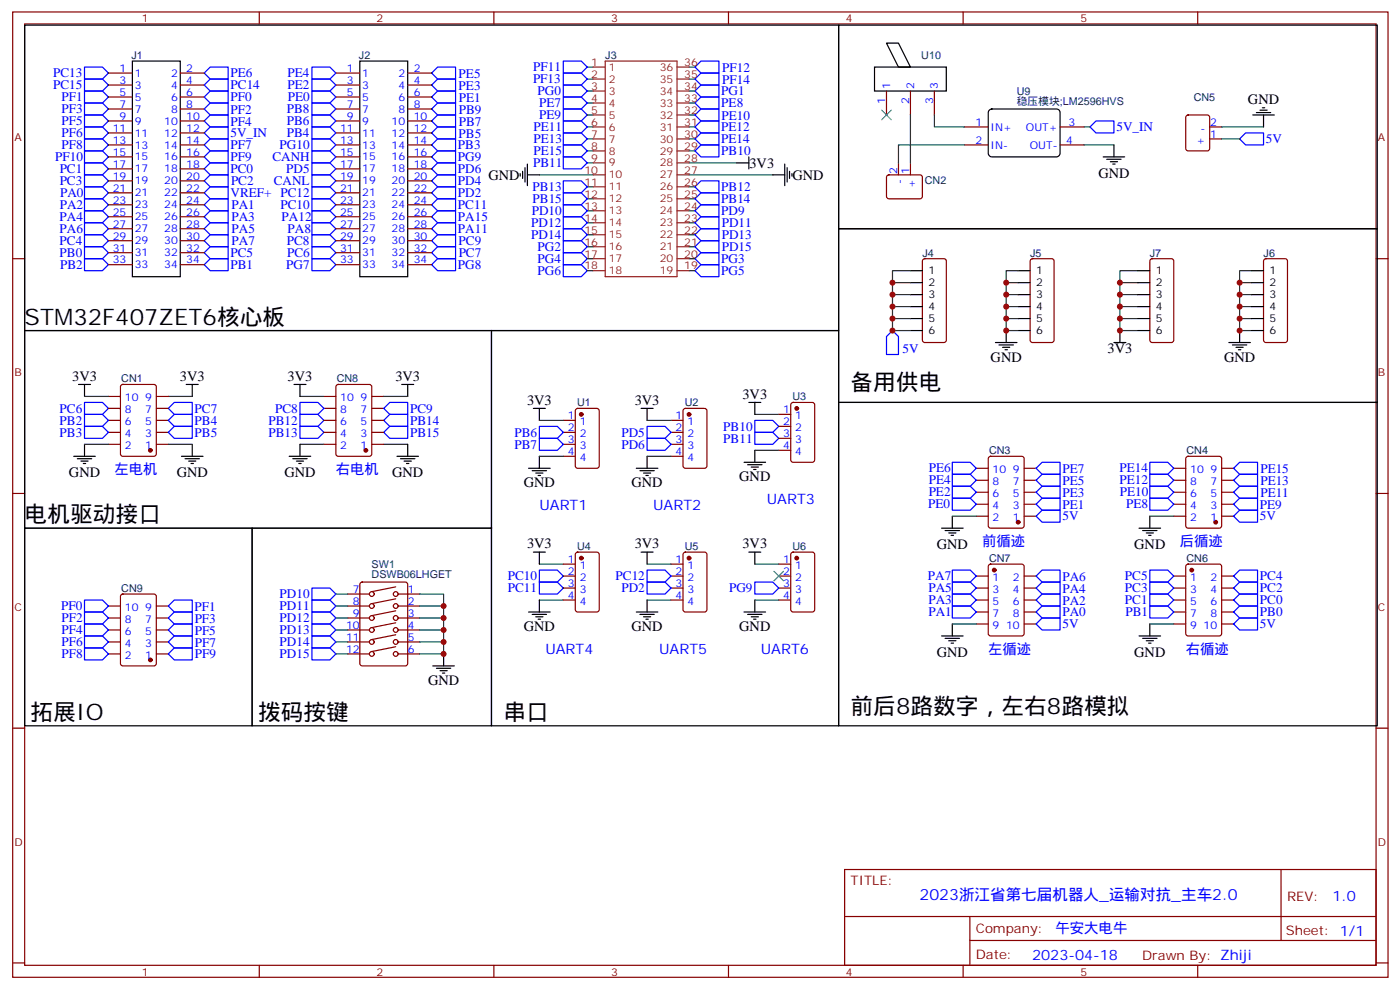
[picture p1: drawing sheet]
<svg xmlns="http://www.w3.org/2000/svg" width="413mm" height="292mm" viewBox="0 0 413 292" stroke-linecap="round" stroke-linejoin="round" font-family="sans-serif">
<g fill="none" stroke="#870000" stroke-width=".35">
<path d="M3.7 3.5h405.4v284.4h-405.4zM7.3 7.1h398.3v277.2h-398.3zM76.4 3.5v3.6M145.6 3.5v3.6M214.7 3.5v3.6M283.8 3.5v3.6M353 3.5v3.6M32 21.5h7M32 25h7M32 28.6h7M32 32.1h7M32 35.6h7"/>
<path d="M32 39.2h7M53.1 21.5h7.1M53.1 25h7.1M53.1 28.6h7.1M53.1 32.1h7.1M53.1 35.6h7.1M53.1 39.2h7.1M99 21.5h7M99 25h7M99 28.6h7M99 32.1h7M99 35.6h7"/>
<path d="M99 39.2h7M120.2 21.5h7M120.2 25h7M120.2 28.6h7M120.2 32.1h7M120.2 35.6h7M120.2 39.2h7M261.3 26.8v7.1M268.3 26.8v7.1M275.4 26.8v7.1M284.2 37.4h7.1M312.4 37.4h7.1"/>
<path d="M349.7 34.1l.5-.2h5.6l.7 .4v9.4l-.4 .7h-5.9l-.7-.4v-9.4zM356.5 37.4h3.5M32 42.7h7M32 46.2h7M32 49.7h7M32 53.3h7M32 56.8h7M53.1 42.7h7.1M53.1 46.2h7.1M53.1 49.7h7.1M53.1 53.3h7.1M53.1 56.8h7.1"/>
<path d="M99 42.7h7M99 46.2h7M99 49.7h7M99 53.3h7M99 56.8h7M120.2 42.7h7M120.2 46.2h7M120.2 49.7h7M120.2 53.3h7M120.2 56.8h7M261.5 51.7l.5-.2 9.4 .1 .5 .6-.1 5.9-.7 .5-9.4-.1-.4-.6v-5.7zM264.8 48v3.5"/>
<path d="M268.3 48v3.5M284.2 42.7h7.1M312.4 42.7h7.1M356.5 40.9h3.5M3.7 76.2h3.6M32 60.3h7M32 63.9h7M32 67.4h7M32 70.9h7M32 74.4h7M32 78h7M53.1 60.3h7.1"/>
<path d="M53.1 63.9h7.1M53.1 67.4h7.1M53.1 70.9h7.1M53.1 74.4h7.1M53.1 78h7.1M99 60.3h7M99 63.9h7M99 67.4h7M99 70.9h7M99 74.4h7M99 78h7M120.2 60.3h7"/>
<path d="M120.2 63.9h7M120.2 67.4h7M120.2 70.9h7M120.2 74.4h7M120.2 78h7M272.1 76.4l.5-.2h5.6l.7 .4v23.6l-.5 .6-5.8 .1-.7-.5v-23.5zM303.8 76.4l.5-.2h5.7l.6 .4 .1 23.6-.5 .6-5.9 .1-.6-.5-.1-23.5zM339.1 76.4l.5-.2h5.6l.7 .4v23.6l-.4 .6-5.9 .1-.7-.5v-23.5zM372.6 76.4l.5-.2h5.6l.7 .4v23.6l-.4 .6-5.9 .1-.7-.5v-23.5zM405.6 76.2h3.5M32 116.8h3.5M35.7 113.4l.5-.2h9.2l.6 .5 .1 20-.5 .7h-9.4l-.7-.5v-20z"/>
<path d="M46.1 116.8h3.5M95.5 116.8h3.5M99.2 113.4l.5-.2h9.2l.6 .5 .1 20-.5 .7h-9.4l-.7-.5v-20zM109.6 116.8h3.5M233.3 118.7l.5-.2h5.6l.6 .5 .1 16.5-.5 .6-5.8 .1-.7-.5-.1-16.5zM32 130.9h3.5M32 127.4h3.5M32 120.3h3.5M32 123.8h3.5M46.1 130.9h3.5M46.1 127.4h3.5M46.1 120.3h3.5"/>
<path d="M46.1 123.8h3.5M95.5 130.9h3.5M95.5 127.4h3.5M95.5 120.3h3.5M95.5 123.8h3.5M109.6 130.9h3.5M109.6 127.4h3.5M109.6 120.3h3.5M109.6 123.8h3.5M166 130.9h3.5M166 127.4h3.5M166 123.8h3.5"/>
<path d="M166 134.4h3.5M169.8 120.5l.5-.2h5.6l.6 .4 .1 16.5-.5 .7h-5.8l-.7-.4-.1-16.5zM197.8 130.9h3.5M197.8 127.4h3.5M197.8 123.8h3.5M197.8 134.4h3.5M201.5 120.5l.5-.2h5.6l.7 .4 .1 16.5-.5 .7h-5.9l-.6-.4-.1-16.5zM229.5 122.1h3.5M229.5 125.6h3.5M229.5 129.1h3.5M229.5 132.6h3.5M287.7 137.9h3.6"/>
<path d="M291.5 134.6l.5-.2h9.1l.7 .4v20.1l-.4 .6-9.4 .1-.7-.5v-20zM301.8 137.9h3.6M345.9 137.9h3.6M349.7 134.6l.5-.2h9.1l.7 .4v20.1l-.4 .6-9.4 .1-.7-.5v-20zM360 137.9h3.6M3.7 145.3h3.6M287.7 152h3.6M287.7 148.5h3.6M287.7 141.5h3.6M287.7 145h3.6M301.8 152h3.6M301.8 148.5h3.6"/>
<path d="M301.8 141.5h3.6M301.8 145h3.6M345.9 152h3.6M345.9 148.5h3.6M345.9 141.5h3.6M345.9 145h3.6M360 152h3.6M360 148.5h3.6M360 141.5h3.6M360 145h3.6M405.6 145.3h3.5M32 178.5h3.5"/>
<path d="M35.7 175.2l.5-.2h9.2l.6 .4 .1 20-.5 .7h-9.4l-.7-.4v-20zM46.1 178.5h3.5M102.5 178.5h6.4M102.5 175h6.4M106.3 171.7l.5-.3h12.7l.6 .5 .1 23.5-.5 .7h-12.9l-.7-.4-.1-23.5zM116.6 179.9l-7 1.4M116.6 176.4l-7 1.4M116.6 172.9l-7 1.4M117.3 178.5h6.4M117.3 175h6.4M166 166.2h3.5M166 169.7h3.5"/>
<path d="M166 173.2h3.5M166 176.7h3.5M169.8 162.8l.5-.2h5.6l.6 .5 .1 16.5-.5 .6-5.8 .1-.7-.5-.1-16.5zM197.8 166.2h3.5M197.8 169.7h3.5M197.8 173.2h3.5M197.8 176.7h3.5M201.5 162.8l.5-.2h5.6l.7 .5 .1 16.5-.5 .6-5.9 .1-.6-.5-.1-16.5zM229.5 166.2h3.5M229.5 169.7h3.5M229.5 173.2h3.5M229.5 176.7h3.5"/>
<path d="M233.3 162.8l.5-.2h5.6l.6 .5 .1 16.5-.5 .6-5.8 .1-.7-.5-.1-16.5zM287.7 169.7h3.6M287.7 173.2h3.6M287.7 176.7h3.6M291.5 166.4l.5-.2h9.1l.7 .4v20l-.4 .7h-9.4l-.7-.4v-20zM301.8 169.7h3.6M301.8 173.2h3.6M301.8 176.7h3.6M345.9 169.7h3.6M345.9 173.2h3.6M345.9 176.7h3.6M349.7 166.4l.5-.2h9.1l.7 .4v20l-.4 .7h-9.4l-.7-.4v-20z"/>
<path d="M360 169.7h3.6M360 173.2h3.6M360 176.7h3.6M32 189.1h3.5M32 185.6h3.5M32 182h3.5M32 192.6h3.5M46.1 189.1h3.5M46.1 185.6h3.5M46.1 182h3.5M46.1 192.6h3.5M102.5 189.1h6.4"/>
<path d="M102.5 185.6h6.4M102.5 182h6.4M102.5 192.6h6.4M116.6 187l-7 1.4M116.6 183.4l-7 1.5M116.6 190.5l-7 1.4M117.3 189.1h6.4M117.3 185.6h6.4M117.3 182h6.4M117.3 192.6h6.4M287.7 183.8h3.6M287.7 180.3h3.6"/>
<path d="M301.8 183.8h3.6M301.8 180.3h3.6M345.9 183.8h3.6M345.9 180.3h3.6M360 183.8h3.6M360 180.3h3.6M3.7 214.5h3.6M405.6 214.5h3.5M248.9 256.1h156.7v28.2h-156.7zM377.5 256.1l.1 20.9M249 270h156.4M285.8 277h119.6"/>
<path d="M285.8 270v14.1M3.7 283.6h3.6M76.4 284.3v3.6M145.6 284.3v3.6M214.7 284.3v3.6M283.8 284.3v3.6M353 284.3v3.6M405.6 283.6h3.5"/>
<circle cx="109.6" cy="178.5" r=".71"/>
<circle cx="109.6" cy="175" r=".71"/>
<circle cx="116.6" cy="178.5" r=".71"/>
<circle cx="116.6" cy="175" r=".71"/>
<circle cx="109.6" cy="185.6" r=".71"/>
<circle cx="109.6" cy="192.6" r=".71"/>
<circle cx="109.6" cy="182" r=".71"/>
<circle cx="109.6" cy="189.1" r=".71"/>
<circle cx="116.6" cy="185.6" r=".71"/>
<circle cx="116.6" cy="192.6" r=".71"/>
<circle cx="116.6" cy="189.1" r=".71"/>
<circle cx="116.6" cy="182" r=".71"/>
</g>
<g fill="none" stroke="#008700" stroke-width=".35">
<path d="M173.1 19.8h1.7M203.1 19.8h1.7M173.1 37.4h1.7M173.1 33.9h1.7M173.1 30.3h1.7M173.1 26.8h1.7M173.1 23.3h1.7M203.1 37.4h1.7M203.1 33.9h1.7M203.1 30.3h1.7M203.1 26.8h1.7M203.1 23.3h1.7"/>
<path d="M268.3 33.9v14.1M275.4 33.9v3.5h8.8M319.5 37.4h1.7M360 37.4h12.4M159 51.5h15.8M173.1 58.6h1.7M173.1 55h1.7M173.1 48h1.7M173.1 44.4h1.7M173.1 40.9h1.7M203.1 58.6h1.7M203.1 55h1.7"/>
<path d="M203.1 51.5h24.7M203.1 48h14.1M203.1 44.4h1.7M203.1 40.9h1.7M284.2 42.7h-19.4v5.3M319.5 42.7h8.8M360 40.9h5.3M173.1 79.7h1.7M173.1 76.2h1.7M173.1 72.7h1.7M173.1 69.1h1.7M173.1 65.6h1.7"/>
<path d="M173.1 62.1h1.7M203.1 79.7h1.7M203.1 76.2h1.7M203.1 72.7h1.7M203.1 69.1h1.7M203.1 65.6h1.7M203.1 62.1h1.7M268.3 79.7h-5.3v3.6h5.3M300.1 79.7h-3.6v3.6h3.6M335.4 79.7h-5.3v3.6h5.3M368.9 79.7h-3.6v3.6h3.6M263 83.3v3.5h5.3"/>
<path d="M263 86.8v3.5h5.3M263 90.3v3.5h5.3M263 93.8v3.6h5.3M296.5 83.3v3.5h3.6M296.5 86.8v3.5h3.6M296.5 90.3v3.5h3.6M296.5 93.8v3.6h3.6M330.1 93.8v3.6h5.3M330.1 90.3v3.5h5.3M330.1 86.8v3.5h5.3M330.1 83.3v3.5h5.3M365.3 93.8v3.6h3.6"/>
<path d="M365.3 90.3v3.5h3.6M365.3 86.8v3.5h3.6M365.3 83.3v3.5h3.6M24.9 116.8h7.1M49.6 116.8h7.1M88.4 116.8h7.1M113.1 116.8h7.1M24.9 130.9h7.1M49.6 130.9h7.1M88.4 130.9h7.1M113.1 130.9h7.1M159 123.8h7"/>
<path d="M159 134.4h7M190.7 123.8h7.1M190.7 134.4h7.1M222.5 132.6h7M222.5 122.1h7M280.7 152h7M338.9 152h7M99 175h3.5M99 178.5h3.5M123.7 175h7v3.5h-7M130.7 178.5v3.5h-7M159 166.2h7"/>
<path d="M159 176.7h7M190.7 166.2h7.1M190.7 176.7h7.1M222.5 166.2h7M222.5 176.7h7M99 182h3.5M99 185.6h3.5M99 189.1h3.5M99 192.6h3.5M130.7 182v3.6h-7M130.7 185.6v3.5h-7M130.7 189.1v3.5h-7"/>
<path d="M280.7 183.8h7M338.9 183.8h7"/>
</g>
<g fill="none" stroke="#00f" stroke-width=".35">
<path d="M24.9 19.8h5.3l1.8 1.7-1.8 1.8h-5.3zM61.9 19.8h5.3v3.5h-5.3l-1.7-1.8zM91.9 19.8h5.3l1.8 1.7-1.8 1.8h-5.3zM129 19.8h5.3v3.5h-5.3l-1.8-1.8zM166 18h5.3l1.8 1.8-1.8 1.7h-5.3zM204.8 19.8l1.8-1.8h5.3v3.5h-5.3zM24.9 37.4h5.3l1.8 1.8-1.8 1.7h-5.3zM24.9 33.9h5.3l1.8 1.7-1.8 1.8h-5.3zM24.9 30.3h5.3l1.8 1.8-1.8 1.8h-5.3zM24.9 26.8h5.3l1.8 1.8-1.8 1.7h-5.3zM24.9 23.3h5.3l1.8 1.7-1.8 1.8h-5.3zM60.2 39.2l1.7-1.8h5.3v3.5h-5.3z"/>
<path d="M60.2 35.6l1.7-1.7h5.3v3.5h-5.3zM60.2 32.1l1.7-1.8h5.3v3.6h-5.3zM60.2 28.6l1.7-1.8h5.3v3.5h-5.3zM61.9 23.3h5.3v3.5h-5.3l-1.7-1.8zM91.9 30.3h5.3l1.8 1.8-1.8 1.8h-5.3zM91.9 33.9h5.3l1.8 1.7-1.8 1.8h-5.3zM91.9 37.4h5.3l1.8 1.8-1.8 1.7h-5.3zM91.9 23.3h5.3l1.8 1.7-1.8 1.8h-5.3zM91.9 26.8h5.3l1.8 1.8-1.8 1.7h-5.3zM127.2 32.1l1.8-1.8h5.3v3.6h-5.3zM127.2 35.6l1.8-1.7h5.3v3.5h-5.3zM127.2 39.2l1.8-1.8h5.3v3.5h-5.3z"/>
<path d="M127.2 28.6l1.8-1.8h5.3v3.5h-5.3zM129 23.3h5.3v3.5h-5.3l-1.8-1.8zM166 32.1h5.3l1.8 1.8-1.8 1.7h-5.3zM166 39.2h5.3l1.8 1.7-1.8 1.8h-5.3zM166 35.6h5.3l1.8 1.8-1.8 1.8h-5.3zM166 28.6h5.3l1.8 1.7-1.8 1.8h-5.3zM166 25h5.3l1.8 1.8-1.8 1.8h-5.3zM166 21.5h5.3l1.8 1.8-1.8 1.7h-5.3zM204.8 37.4l1.8-1.8h5.3v3.6h-5.3zM204.8 23.3l1.8-1.8h5.3v3.5h-5.3zM206.6 28.6h5.3v3.5h-5.3l-1.8-1.8zM206.6 25h5.3v3.6h-5.3l-1.8-1.8z"/>
<path d="M206.6 32.1h5.3v3.5h-5.3l-1.8-1.7zM321.2 37.4l1.8-1.8h5.3v3.6h-5.3zM24.9 58.6h5.3l1.8 1.7-1.8 1.8h-5.3zM24.9 55h5.3l1.8 1.8-1.8 1.8h-5.3zM24.9 51.5h5.3l1.8 1.8-1.8 1.7h-5.3zM24.9 48h5.3l1.8 1.7-1.8 1.8h-5.3zM24.9 44.4h5.3l1.8 1.8-1.8 1.8h-5.3zM24.9 40.9h5.3l1.8 1.8-1.8 1.7h-5.3zM60.2 56.8l1.7-1.8h5.3v3.6h-5.3zM60.2 53.3l1.7-1.8h5.3v3.5h-5.3zM60.2 49.7l1.7-1.7h5.3v3.5h-5.3zM60.2 46.2l1.7-1.8h5.3v3.6h-5.3z"/>
<path d="M60.2 42.7l1.7-1.8h5.3v3.5h-5.3zM91.9 55h5.3l1.8 1.8-1.8 1.8h-5.3zM91.9 58.6h5.3l1.8 1.7-1.8 1.8h-5.3zM91.9 51.5h5.3l1.8 1.8-1.8 1.7h-5.3zM91.9 48h5.3l1.8 1.7-1.8 1.8h-5.3zM91.9 44.4h5.3l1.8 1.8-1.8 1.8h-5.3zM91.9 40.9h5.3l1.8 1.8-1.8 1.7h-5.3zM127.2 49.7l1.8-1.7h5.3v3.5h-5.3zM127.2 46.2l1.8-1.8h5.3v3.6h-5.3zM127.2 42.7l1.8-1.8h5.3v3.5h-5.3zM129 58.6h5.3v3.5h-5.3l-1.8-1.8zM129 55h5.3v3.6h-5.3l-1.8-1.8z"/>
<path d="M129 51.5h5.3v3.5h-5.3l-1.8-1.7zM166 56.8h5.3l1.8 1.8-1.8 1.7h-5.3zM166 53.3h5.3l1.8 1.7-1.8 1.8h-5.3zM166 46.2h5.3l1.8 1.8-1.8 1.7h-5.3zM166 42.7h5.3l1.8 1.7-1.8 1.8h-5.3zM204.8 58.6l1.8-1.8h5.3v3.5h-5.3zM204.8 55l1.8-1.7h5.3v3.5h-5.3zM204.8 44.4l1.8-1.7h5.3v3.5h-5.3zM204.8 40.9l1.8-1.7h5.3v3.5h-5.3zM365.3 40.9l1.8-1.7h5.3v3.5h-5.3zM24.9 76.2h5.3l1.8 1.8-1.8 1.7h-5.3zM24.9 72.7h5.3l1.8 1.7-1.8 1.8h-5.3z"/>
<path d="M24.9 69.1h5.3l1.8 1.8-1.8 1.8h-5.3zM24.9 65.6h5.3l1.8 1.8-1.8 1.7h-5.3zM24.9 62.1h5.3l1.8 1.8-1.8 1.7h-5.3zM60.2 78l1.7-1.8h5.3v3.5h-5.3zM60.2 74.4l1.7-1.7h5.3v3.5h-5.3zM60.2 70.9l1.7-1.8h5.3v3.6h-5.3zM60.2 67.4l1.7-1.8h5.3v3.5h-5.3zM60.2 63.9l1.7-1.8h5.3v3.5h-5.3zM60.2 60.3l1.7-1.7h5.3v3.5h-5.3zM91.9 65.6h5.3l1.8 1.8-1.8 1.7h-5.3zM91.9 62.1h5.3l1.8 1.8-1.8 1.7h-5.3zM91.9 69.1h5.3l1.8 1.8-1.8 1.8h-5.3z"/>
<path d="M91.9 72.7h5.3l1.8 1.7-1.8 1.8h-5.3zM91.9 76.2h5.3l1.8 1.8-1.8 1.7h-5.3zM127.2 70.9l1.8-1.8h5.3v3.6h-5.3zM127.2 74.4l1.8-1.7h5.3v3.5h-5.3zM127.2 78l1.8-1.8h5.3v3.5h-5.3zM129 65.6h5.3v3.5h-5.3l-1.8-1.7zM129 62.1h5.3v3.5h-5.3l-1.8-1.7zM166 78h5.3l1.8 1.7-1.8 1.8h-5.3zM166 74.4h5.3l1.8 1.8-1.8 1.8h-5.3zM166 70.9h5.3l1.8 1.8-1.8 1.7h-5.3zM166 67.4h5.3l1.8 1.7-1.8 1.8h-5.3zM166 63.9h5.3l1.8 1.7-1.8 1.8h-5.3z"/>
<path d="M166 60.3h5.3l1.8 1.8-1.8 1.8h-5.3zM204.8 79.7l1.8-1.7h5.3v3.5h-5.3zM204.8 76.2l1.8-1.8h5.3v3.6h-5.3zM204.8 72.7l1.8-1.8h5.3v3.5h-5.3zM204.8 69.1l1.8-1.7h5.3v3.5h-5.3zM204.8 65.6l1.8-1.7h5.3v3.5h-5.3zM204.8 62.1l1.8-1.8h5.3v3.6h-5.3zM263 97.4l1.8 1.7v5.3h-3.5v-5.3zM24.9 118.5h5.3l1.8 1.8-1.8 1.8h-5.3zM88.4 118.5h5.3l1.8 1.8-1.8 1.8h-5.3zM24.9 122.1h5.3l1.8 1.7-1.8 1.8h-5.3zM24.9 125.6h5.3l1.8 1.8-1.8 1.7h-5.3z"/>
<path d="M49.6 120.3l1.8-1.8h5.3v3.6h-5.3zM49.6 123.8l1.8-1.7h5.3v3.5h-5.3zM51.4 125.6h5.3v3.5h-5.3l-1.8-1.7zM88.4 125.6h5.3l1.8 1.8-1.8 1.7h-5.3zM88.4 122.1h5.3l1.8 1.7-1.8 1.8h-5.3zM113.1 127.4l1.8-1.8h5.3v3.5h-5.3zM113.1 123.8l1.8-1.7h5.3v3.5h-5.3zM113.1 120.3l1.8-1.8h5.3v3.6h-5.3zM159 125.6h5.3l1.7 1.8-1.7 1.7h-5.3zM159 129.1h5.3l1.7 1.8-1.7 1.7h-5.3zM190.7 125.6h5.3l1.8 1.8-1.8 1.7h-5.3zM190.7 129.1h5.3l1.8 1.8-1.8 1.7h-5.3z"/>
<path d="M222.5 127.4h5.3l1.7 1.7-1.7 1.8h-5.3zM222.5 123.8h5.3l1.7 1.8-1.7 1.8h-5.3zM280.7 139.7h5.3l1.7 1.8-1.7 1.7h-5.3zM280.7 136.2h5.3l1.7 1.7-1.7 1.8h-5.3zM305.4 137.9l1.7-1.7h5.3v3.5h-5.3zM338.9 139.7h5.3l1.7 1.8-1.7 1.7h-5.3zM338.9 136.2h5.3l1.7 1.7-1.7 1.8h-5.3zM363.6 137.9l1.7-1.7h5.3v3.5h-5.3zM280.7 146.8h5.3l1.7 1.7-1.7 1.8h-5.3zM280.7 143.2h5.3l1.7 1.8-1.7 1.8h-5.3zM305.4 152l1.7-1.7h5.3v3.5h-5.3zM305.4 148.5l1.7-1.7h5.3v3.5h-5.3z"/>
<path d="M305.4 145l1.7-1.8h5.3v3.6h-5.3zM305.4 141.5l1.7-1.8h5.3v3.5h-5.3zM338.9 146.8h5.3l1.7 1.7-1.7 1.8h-5.3zM338.9 143.2h5.3l1.7 1.8-1.7 1.8h-5.3zM363.6 152l1.7-1.7h5.3v3.5h-5.3zM363.6 148.5l1.7-1.7h5.3v3.5h-5.3zM363.6 145l1.7-1.8h5.3v3.6h-5.3zM363.6 141.5l1.7-1.8h5.3v3.5h-5.3zM24.9 176.7h5.3l1.8 1.8-1.8 1.8h-5.3zM51.4 176.7h5.3v3.6h-5.3l-1.8-1.8zM91.9 173.2h5.3l1.8 1.8-1.8 1.7h-5.3zM91.9 176.7h5.3l1.8 1.8-1.8 1.8h-5.3z"/>
<path d="M159 171.4h5.3l1.7 1.8-1.7 1.8h-5.3zM159 167.9h5.3l1.7 1.8-1.7 1.7h-5.3zM190.7 167.9h5.3l1.8 1.8-1.8 1.7h-5.3zM190.7 171.4h5.3l1.8 1.8-1.8 1.8h-5.3zM222.5 171.4h5.3l1.7 1.8-1.7 1.8h-5.3zM280.7 167.9h5.3l1.7 1.8-1.7 1.7h-5.3zM280.7 178.5h5.3l1.7 1.8-1.7 1.7h-5.3zM280.7 175h5.3l1.7 1.7-1.7 1.8h-5.3zM280.7 171.4h5.3l1.7 1.8-1.7 1.8h-5.3zM305.4 176.7l1.7-1.7h5.3v3.5h-5.3zM305.4 173.2l1.7-1.8h5.3v3.6h-5.3zM305.4 169.7l1.7-1.8h5.3v3.5h-5.3z"/>
<path d="M338.9 178.5h5.3l1.7 1.8-1.7 1.7h-5.3zM338.9 175h5.3l1.7 1.7-1.7 1.8h-5.3zM338.9 171.4h5.3l1.7 1.8-1.7 1.8h-5.3zM338.9 167.9h5.3l1.7 1.8-1.7 1.7h-5.3zM363.6 176.7l1.7-1.7h5.3v3.5h-5.3zM363.6 173.2l1.7-1.8h5.3v3.6h-5.3zM363.6 169.7l1.7-1.8h5.3v3.5h-5.3zM24.9 180.3h5.3l1.8 1.7-1.8 1.8h-5.3zM24.9 183.8h5.3l1.8 1.8-1.8 1.7h-5.3zM24.9 187.3h5.3l1.8 1.8-1.8 1.8h-5.3zM24.9 190.9h5.3l1.8 1.7-1.8 1.8h-5.3zM49.6 185.6l1.8-1.8h5.3v3.5h-5.3z"/>
<path d="M49.6 189.1l1.8-1.8h5.3v3.6h-5.3zM49.6 192.6l1.8-1.7h5.3v3.5h-5.3zM51.4 180.3h5.3v3.5h-5.3l-1.8-1.8zM91.9 180.3h5.3l1.8 1.7-1.8 1.8h-5.3zM91.9 183.8h5.3l1.8 1.8-1.8 1.7h-5.3zM91.9 187.3h5.3l1.8 1.8-1.8 1.8h-5.3zM91.9 190.9h5.3l1.8 1.7-1.8 1.8h-5.3zM305.4 180.3l1.7-1.8h5.3v3.5h-5.3zM305.4 183.8l1.7-1.8h5.3v3.6h-5.3zM363.6 183.8l1.7-1.8h5.3v3.6h-5.3zM363.6 180.3l1.7-1.8h5.3v3.5h-5.3z"/>
</g>
<g fill="none" stroke="#000" stroke-width=".35">
<path d="M7.3 7.4h239.9v90h-239.9zM39 18h14.1v63.5h-14.1zM106 18h14.2v63.5h-14.2zM247.2 7.4h158.7v60h-158.7zM257.7 19.8h21.2v7h-21.2zM261.3 12.7h3.5l3.5 7.1h-3.5zM291.5 32.5l.8-.4h19.1l.6 .2 .4 .9v12l-.2 .6-.8 .4h-19.1l-.6-.2-.4-.8v-12zM369.2 33.9h6.4M370.3 33.2h4.2M371.3 32.5h2.2M372 31.8h.7M372.4 33.9v3.5"/>
<path d="M153.3 51.2v.7M154 50.4v2.2M154.7 49.4v4.2M155.4 51.5h3.6M155.4 48.3v6.4M217.2 48h3.5M220.7 46.2v3.5M227.8 51.5h3.5M231.3 48.3v6.4M232 49.4v4.2M232.7 50.4v2.2M233.4 51.2v.7"/>
<path d="M325.1 46.2h6.4M326.2 46.9h4.2M327.2 47.6h2.2M327.9 48.3h.7M328.3 42.7v3.5M247.2 67.4h158.7v51.1h-158.7zM268.3 79.7h3.6M300.1 79.7h3.5M335.4 79.7h3.5M368.9 79.7h3.5M7.3 97.4h137.6v58.2h-137.6zM144.9 97.4h102.3v116.4h-102.3z"/>
<path d="M268.3 83.3h3.6M268.3 86.8h3.6M268.3 90.3h3.6M268.3 93.8h3.6M268.3 97.4h3.6M296.5 97.4v3.5M300.1 83.3h3.5M300.1 86.8h3.5M300.1 90.3h3.5M300.1 93.8h3.5M300.1 97.4h3.5M330.1 97.4v3.5"/>
<path d="M335.4 83.3h3.5M335.4 86.8h3.5M335.4 90.3h3.5M335.4 93.8h3.5M335.4 97.4h3.5M365.3 97.4v3.5M368.9 83.3h3.5M368.9 86.8h3.5M368.9 90.3h3.5M368.9 93.8h3.5M368.9 97.4h3.5M23.1 113.2h3.6"/>
<path d="M24.9 113.2v3.6M54.9 113.2h3.5M56.7 113.2v3.6M86.6 113.2h3.6M88.4 113.2v3.6M118.4 113.2h3.5M120.2 113.2v3.6M220.7 118.5h3.5M222.5 118.5v3.6M247.2 118.5h158.7v95.3h-158.7zM293.4 100.9h6.3M294.4 101.6h4.3"/>
<path d="M295.5 102.3h2.1M296.2 103h.7M328.3 100.9h3.5M362.2 100.9h6.3M363.2 101.6h4.3M364.3 102.3h2.1M365 103h.7M21.7 134.4h6.4M22.8 135.1h4.2M23.8 135.8h2.2M24.6 136.5h.7M24.9 130.9v3.5"/>
<path d="M53.5 134.4h6.3M54.5 135.1h4.3M55.6 135.8h2.1M56.3 136.5h.7M56.7 130.9v3.5M85.2 134.4h6.4M86.3 135.1h4.2M87.3 135.8h2.2M88.1 136.5h.7M88.4 130.9v3.5M117 134.4h6.3M118 135.1h4.3"/>
<path d="M119.1 135.8h2.1M119.8 136.5h.7M120.2 130.9v3.5M155.8 137.9h6.3M156.8 138.6h4.3M157.2 120.3h3.5M157.9 139.3h2.1M159 120.3v3.5M159 134.4v3.5M187.5 137.9h6.4M188.6 138.6h4.2M188.9 120.3h3.6"/>
<path d="M189.7 139.3h2.1M190.7 120.3v3.5M190.7 134.4v3.5M219.3 136.2h6.3M220.3 136.9h4.3M221.4 137.6h2.1M222.1 138.3h.7M222.5 132.6v3.6M7.3 155.6h67v58.2h-67zM74.3 155.6h70.6v58.2h-70.6zM158.6 140.1h.7M190.4 140.1h.7"/>
<path d="M277.5 155.6h6.3M278.6 156.3h4.2M279.6 157h2.1M280.3 157.7h.7M280.7 152v3.6M335.7 155.6h6.4M336.8 156.3h4.2M337.8 157h2.1M338.5 157.7h.7M338.9 152v3.6M157.2 162.6h3.5M159 162.6v3.6"/>
<path d="M159 176.7v3.6M188.9 162.6h3.6M190.7 162.6v3.6M190.7 176.7v3.6M220.7 162.6h3.5M222.5 162.6v3.6M222.5 176.7v3.6M127.6 196.1h6.3M128.6 196.8h4.3M129.7 197.6h2.1M130.4 198.3h.7M130.7 192.6v3.5"/>
<path d="M155.8 180.3h6.3M156.8 181h4.3M157.9 181.7h2.1M158.6 182.4h.7M187.5 180.3h6.4M188.6 181h4.2M189.7 181.7h2.1M190.4 182.4h.7M219.3 180.3h6.3M220.3 181h4.3M221.4 181.7h2.1M222.1 182.4h.7"/>
<path d="M277.5 187.3h6.3M278.6 188h4.2M279.6 188.7h2.1M280.3 189.4h.7M280.7 183.8v3.5M335.7 187.3h6.4M336.8 188h4.2M337.8 188.7h2.1M338.5 189.4h.7M338.9 183.8v3.5"/>
</g>
<g fill="none" stroke="#8c2424" stroke-width=".35">
<path d="M174.8 19.8h3.6M178.4 18h21.1v63.5h-21.1zM199.5 19.8h3.6M174.8 23.3h3.6M174.8 26.8h3.6M174.8 30.3h3.6M174.8 33.9h3.6M174.8 37.4h3.6M199.5 23.3h3.6M199.5 26.8h3.6M199.5 30.3h3.6M199.5 33.9h3.6"/>
<path d="M199.5 37.4h3.6M174.8 40.9h3.6M174.8 44.4h3.6M174.8 48h3.6M174.8 51.5h3.6M174.8 55h3.6M174.8 58.6h3.6M199.5 40.9h3.6M199.5 44.4h3.6M199.5 48h3.6M199.5 51.5h3.6M199.5 55h3.6"/>
<path d="M199.5 58.6h3.6M174.8 62.1h3.6M174.8 65.6h3.6M174.8 69.1h3.6M174.8 72.7h3.6M174.8 76.2h3.6M174.8 79.7h3.6M199.5 62.1h3.6M199.5 65.6h3.6M199.5 69.1h3.6M199.5 72.7h3.6M199.5 76.2h3.6"/>
<path d="M199.5 79.7h3.6"/>
</g>
<g fill="#870000" stroke="#870000" stroke-width=".35">
<circle cx="44.3" cy="132.6" r=".53"/>
<circle cx="203.1" cy="164.4" r=".53"/>
<circle cx="171.3" cy="164.4" r=".53"/>
<circle cx="234.8" cy="120.3" r=".53"/>
<circle cx="300.1" cy="153.8" r=".53"/>
<circle cx="358.3" cy="153.8" r=".53"/>
<circle cx="351.2" cy="167.9" r=".53"/>
<circle cx="293" cy="167.9" r=".53"/>
<circle cx="171.3" cy="122.1" r=".53"/>
<circle cx="203.1" cy="122.1" r=".53"/>
<circle cx="234.8" cy="164.4" r=".53"/>
<circle cx="107.8" cy="132.6" r=".53"/>
<circle cx="44.3" cy="194.4" r=".53"/>
</g>
<path d="M259.9 32.5l2.8 2.8M262.7 32.5l-2.8 2.8M228.1 168.3l2.8 2.8M230.9 168.3l-2.8 2.8" fill="none" stroke="#3c3" stroke-width=".35"/>
<g fill="#c00">
<circle cx="130.7" cy="178.5" r=".88"/>
<circle cx="130.7" cy="182" r=".88"/>
<circle cx="130.7" cy="185.6" r=".88"/>
<circle cx="130.7" cy="189.1" r=".88"/>
<circle cx="130.7" cy="192.6" r=".88"/>
<circle cx="296.5" cy="83.3" r=".88"/>
<circle cx="296.5" cy="86.8" r=".88"/>
<circle cx="296.5" cy="90.3" r=".88"/>
<circle cx="296.5" cy="93.8" r=".88"/>
<circle cx="296.5" cy="97.4" r=".88"/>
<circle cx="263" cy="83.3" r=".88"/>
<circle cx="263" cy="86.8" r=".88"/>
<circle cx="263" cy="90.3" r=".88"/>
<circle cx="263" cy="93.8" r=".88"/>
<circle cx="263" cy="97.4" r=".88"/>
<circle cx="330.1" cy="93.8" r=".88"/>
<circle cx="330.1" cy="90.3" r=".88"/>
<circle cx="330.1" cy="86.8" r=".88"/>
<circle cx="330.1" cy="83.3" r=".88"/>
<circle cx="365.3" cy="97.4" r=".88"/>
<circle cx="365.3" cy="93.8" r=".88"/>
<circle cx="365.3" cy="90.3" r=".88"/>
<circle cx="365.3" cy="86.8" r=".88"/>
<circle cx="365.3" cy="83.3" r=".88"/>
<circle cx="330.1" cy="97.4" r=".88"/>
</g>
<g font-size="6.7">
<text x="7.3" y="95.6">STM32F407ZET6核心板</text>
<text x="250.7" y="115">备用供电</text>
<text x="7.3" y="153.8">电机驱动接口</text>
<text x="9" y="212">拓展IO</text>
<text x="76.1" y="212">拨码按键</text>
<text x="148.4" y="212">串口</text>
<text x="250.7" y="210.3">前后8路数字，左右8路模拟</text>
</g>
<text font-size="4.6" fill="#00f" x="271" y="265.1">2023浙江省第七届机器人_运输对抗_主车2.0</text>
<g font-size="4.2">
<text x="367.8" y="30.6">GND</text>
<text x="144" y="53">GND</text>
<text x="220.9" y="49.4">3V3</text>
<text x="233.6" y="53">GND</text>
<text x="323.7" y="52.3">GND</text>
<text x="292" y="106.5">GND</text>
<text x="326.4" y="104.1">3V3</text>
<text x="360.8" y="106.5">GND</text>
<text x="21.3" y="112.1">3V3</text>
<text x="53" y="112.1">3V3</text>
<text x="84.8" y="112.1">3V3</text>
<text x="116.5" y="112.1">3V3</text>
<text x="155.3" y="119.2">3V3</text>
<text x="187.1" y="119.2">3V3</text>
<text x="218.8" y="117.4">3V3</text>
<text x="20.3" y="140.5">GND</text>
<text x="52.1" y="140.5">GND</text>
<text x="83.8" y="140.5">GND</text>
<text x="115.6" y="140.5">GND</text>
<text x="154.4" y="143.6">GND</text>
<text x="186.1" y="143.6">GND</text>
<text x="217.9" y="141.8">GND</text>
<text x="155.3" y="161.5">3V3</text>
<text x="187.1" y="161.5">3V3</text>
<text x="218.8" y="161.5">3V3</text>
<text x="276.1" y="161.6">GND</text>
<text x="334.3" y="161.6">GND</text>
<text x="154.4" y="185.9">GND</text>
<text x="186.1" y="185.9">GND</text>
<text x="217.9" y="185.9">GND</text>
<text x="276.1" y="193.4">GND</text>
<text x="334.3" y="193.4">GND</text>
<text x="126.2" y="201.8">GND</text>
</g>
<g font-size="4.2" fill="#00f">
<text x="33.7" y="139.7">左电机</text>
<text x="99" y="139.7">右电机</text>
<text x="226" y="148.5">UART3</text>
<text x="159" y="150.3">UART1</text>
<text x="192.5" y="150.3">UART2</text>
<text x="289.5" y="160.9">前循迹</text>
<text x="347.7" y="160.9">后循迹</text>
<text x="160.7" y="192.6">UART4</text>
<text x="194.2" y="192.6">UART5</text>
<text x="224.2" y="192.6">UART6</text>
<text x="291.3" y="192.6">左循迹</text>
<text x="349.5" y="192.6">右循迹</text>
<text x="392.7" y="265.4">1.0</text>
<text x="311.1" y="274.9">午安大电牛</text>
<text x="304.2" y="282.7">2023-04-18</text>
</g>
<g font-size="3.9" fill="#00f">
<text x="15.6" y="22.8">PC13</text>
<text x="67.9" y="22.8">PE6</text>
<text x="84.8" y="22.7">PE4</text>
<text x="135.2" y="22.9">PE5</text>
<text x="157.2" y="21">PF11</text>
<text x="212.9" y="21.1">PF12</text>
<text x="15.6" y="26.3">PC15</text>
<text x="18.1" y="29.7">PF1</text>
<text x="67.9" y="29.8">PF0</text>
<text x="68" y="26.3">PC14</text>
<text x="84.8" y="26.2">PE2</text>
<text x="84.8" y="29.8">PE0</text>
<text x="135.2" y="26.4">PE3</text>
<text x="135.2" y="29.9">PE1</text>
<text x="157.1" y="24.4">PF13</text>
<text x="158.4" y="28.1">PG0</text>
<text x="212.6" y="28.1">PG1</text>
<text x="212.9" y="24.6">PF14</text>
<text x="18.2" y="33.3">PF3</text>
<text x="67.9" y="33.4">PF2</text>
<text x="84.5" y="33.2">PB8</text>
<text x="135.2" y="33.5">PB9</text>
<text x="158.9" y="35.1">PE9</text>
<text x="158.9" y="31.6">PE7</text>
<text x="212.6" y="31.6">PE8</text>
<text x="212.7" y="35.2">PE10</text>
<text x="18.2" y="40.3">PF6</text>
<text x="18.2" y="36.8">PF5</text>
<text x="67.9" y="37">PF4</text>
<text x="67.9" y="40.4">5V_IN</text>
<text x="84.5" y="36.8">PB6</text>
<text x="84.5" y="40.3">PB4</text>
<text x="135.2" y="40.5">PB5</text>
<text x="135.2" y="37">PB7</text>
<text x="157.2" y="38.6">PE11</text>
<text x="212.5" y="38.7">PE12</text>
<text x="329.1" y="38.6">5V_IN</text>
<text x="16.3" y="47.4">PF10</text>
<text x="18.2" y="43.8">PF8</text>
<text x="67.9" y="47.6">PF9</text>
<text x="67.9" y="43.9">PF7</text>
<text x="80.3" y="47.5">CANH</text>
<text x="82.4" y="44">PG10</text>
<text x="135" y="47.5">PG9</text>
<text x="135" y="43.9">PB3</text>
<text x="157.2" y="42.1">PE13</text>
<text x="157.2" y="45.6">PE15</text>
<text x="212.5" y="42.3">PE14</text>
<text x="212.6" y="45.7">PB10</text>
<text x="373.1" y="42.2">5V</text>
<text x="17.6" y="50.9">PC1</text>
<text x="67.9" y="51">PC0</text>
<text x="84.4" y="51">PD5</text>
<text x="135" y="51">PD6</text>
<text x="157.2" y="49.1">PB11</text>
<text x="17.6" y="54.4">PC3</text>
<text x="17.7" y="58">PA0</text>
<text x="67.9" y="58">VREF+ PC12</text>
<text x="68.1" y="54.6">PC2</text>
<text x="80.7" y="54.5">CANL</text>
<text x="135" y="58.1">PD2</text>
<text x="135" y="54.6">PD4</text>
<text x="157" y="56.2">PB13</text>
<text x="157" y="59.7">PB15</text>
<text x="212.6" y="59.9">PB14</text>
<text x="212.6" y="56.3">PB12</text>
<text x="17.6" y="65">PA4</text>
<text x="17.6" y="61.5">PA2</text>
<text x="68.2" y="61.7">PA1</text>
<text x="68.2" y="65.2">PA3</text>
<text x="82.7" y="61.6">PC10</text>
<text x="83" y="65">PA12</text>
<text x="135" y="65.1">PA15</text>
<text x="135" y="61.6">PC11</text>
<text x="156.7" y="63.3">PD10</text>
<text x="212.6" y="63.3">PD9</text>
<text x="17.6" y="68.5">PA6</text>
<text x="68.2" y="68.7">PA5</text>
<text x="84.7" y="68.6">PA8</text>
<text x="135" y="68.7">PA11</text>
<text x="156.6" y="70.3">PD14</text>
<text x="156.6" y="66.8">PD12</text>
<text x="212.7" y="67">PD11</text>
<text x="212.7" y="70.5">PD13</text>
<text x="17.6" y="75.7">PB0</text>
<text x="17.6" y="72.2">PC4</text>
<text x="67.9" y="75.7">PC5</text>
<text x="68.2" y="72.2">PA7</text>
<text x="84.5" y="72.1">PC8</text>
<text x="84.6" y="75.7">PC6</text>
<text x="135.2" y="72.2">PC9</text>
<text x="135.2" y="75.8">PC7</text>
<text x="158.4" y="77.5">PG4</text>
<text x="158.4" y="73.9">PG2</text>
<text x="212.6" y="77.5">PG3</text>
<text x="212.7" y="74">PD15</text>
<text x="17.7" y="79.1">PB2</text>
<text x="67.9" y="79.3">PB1</text>
<text x="84.4" y="79.2">PG7</text>
<text x="135" y="79.2">PG8</text>
<text x="158.4" y="81">PG6</text>
<text x="212.6" y="81">PG5</text>
<text x="266" y="103.9">5V</text>
<text x="17.6" y="121.5">PC6</text>
<text x="17.6" y="125.1">PB2</text>
<text x="57.4" y="121.6">PC7</text>
<text x="57.4" y="125.1">PB4</text>
<text x="79.1" y="125.1">PB12</text>
<text x="81.1" y="121.5">PC8</text>
<text x="120.9" y="121.6">PC9</text>
<text x="120.9" y="125.1">PB14</text>
<text x="17.6" y="128.6">PB3</text>
<text x="57.4" y="128.6">PB5</text>
<text x="79.1" y="128.6">PB13</text>
<text x="120.9" y="128.6">PB15</text>
<text x="151.6" y="128.6">PB6</text>
<text x="183.1" y="128.6">PD5</text>
<text x="213.2" y="130.4">PB11</text>
<text x="213.2" y="126.8">PB10</text>
<text x="151.6" y="132.1">PB7</text>
<text x="183.1" y="132.1">PD6</text>
<text x="273.7" y="142.6">PE4</text>
<text x="273.7" y="139.1">PE6</text>
<text x="313.1" y="139.3">PE7</text>
<text x="313.1" y="142.8">PE5</text>
<text x="329.9" y="142.6">PE12</text>
<text x="329.9" y="139.1">PE14</text>
<text x="371.5" y="142.8">PE13</text>
<text x="371.5" y="139.3">PE15</text>
<text x="273.5" y="149.8">PE0</text>
<text x="273.7" y="146.1">PE2</text>
<text x="313.1" y="146.3">PE3</text>
<text x="313.1" y="149.9">PE1</text>
<text x="330" y="146.1">PE10</text>
<text x="331.9" y="149.7">PE8</text>
<text x="371.3" y="149.9">PE9</text>
<text x="371.5" y="146.4">PE11</text>
<text x="313.1" y="153.3">5V</text>
<text x="371.3" y="153.3">5V</text>
<text x="149.7" y="170.9">PC10</text>
<text x="181.4" y="170.9">PC12</text>
<text x="273.5" y="170.9">PA7</text>
<text x="313.1" y="171">PA6</text>
<text x="331.5" y="170.9">PC5</text>
<text x="371.3" y="171">PC4</text>
<text x="18" y="179.8">PF0</text>
<text x="57.4" y="179.9">PF1</text>
<text x="82.4" y="176.1">PD10</text>
<text x="82.4" y="179.7">PD11</text>
<text x="149.7" y="174.5">PC11</text>
<text x="183.1" y="174.5">PD2</text>
<text x="214.9" y="174.5">PG9</text>
<text x="273.6" y="177.9">PA3</text>
<text x="273.6" y="174.4">PA5</text>
<text x="313.1" y="178.1">PA2</text>
<text x="313.1" y="174.6">PA4</text>
<text x="331.5" y="178">PC1</text>
<text x="331.5" y="174.5">PC3</text>
<text x="371.3" y="178">PC0</text>
<text x="371.3" y="174.5">PC2</text>
<text x="18.1" y="183.2">PF2</text>
<text x="57.4" y="183.4">PF3</text>
<text x="82.4" y="183.2">PD12</text>
<text x="273.6" y="181.4">PA1</text>
<text x="313.1" y="181.6">PA0</text>
<text x="313.1" y="185">5V</text>
<text x="331.7" y="181.4">PB1</text>
<text x="371.3" y="181.5">PB0</text>
<text x="371.3" y="185">5V</text>
<text x="18.1" y="190.2">PF6</text>
<text x="18.1" y="186.7">PF4</text>
<text x="57.4" y="186.9">PF5</text>
<text x="57.4" y="190.4">PF7</text>
<text x="82.4" y="186.7">PD13</text>
<text x="82.4" y="190.3">PD14</text>
<text x="18.1" y="193.8">PF8</text>
<text x="57.4" y="194">PF9</text>
<text x="82.4" y="193.8">PD15</text>
</g>
<g font-size="3.9" fill="#800">
<text x="250.7" y="260.7">TITLE:</text>
<text x="379.3" y="265.4">REV:</text>
<text x="287.6" y="274.9">Company:</text>
<text x="379" y="275.5">Sheet: 1/1</text>
<text x="287.6" y="282.6">Date:</text>
<text x="336.6" y="282.7">Drawn By: Zhiji</text>
</g>
<g font-size="3.2" fill="#800">
<text x="41.8" y="6.5">1</text>
<text x="111" y="6.5">2</text>
<text x="180.1" y="6.5">3</text>
<text x="249.3" y="6.5">4</text>
<text x="318.4" y="6.5">5</text>
<text x="4.3" y="41.6">A</text>
<text x="406.1" y="41.6">A</text>
<text x="4.3" y="110.8">B</text>
<text x="406.1" y="110.8">B</text>
<text x="4.3" y="179.9">C</text>
<text x="406.1" y="179.9">C</text>
<text x="4.3" y="249.1">D</text>
<text x="406.1" y="249.1">D</text>
<text x="41.8" y="287.3">1</text>
<text x="111" y="287.3">2</text>
<text x="180.1" y="287.3">3</text>
<text x="249.3" y="287.3">4</text>
<text x="318.4" y="287.3">5</text>
</g>
<g font-size="3.2" fill="#000080">
<text x="38.8" y="17.4">J1</text>
<text x="105.8" y="17.4">J2</text>
<text x="178.4" y="17.4">J3</text>
<text x="271.5" y="17.4">U10</text>
<text x="299.7" y="28">U9</text>
<text x="351.8" y="29.7">CN5</text>
<text x="299.7" y="31">稳压模块;LM2596HVS</text>
<text x="272.6" y="54.2">CN2</text>
<text x="271.9" y="75.6">J4</text>
<text x="303.6" y="75.6">J5</text>
<text x="338.9" y="75.6">J7</text>
<text x="372.4" y="75.6">J6</text>
<text x="35.7" y="112.6">CN1</text>
<text x="99.2" y="112.6">CN8</text>
<text x="170.1" y="119.7">U1</text>
<text x="201.8" y="119.7">U2</text>
<text x="233.6" y="117.9">U3</text>
<text x="291.5" y="133.8">CN3</text>
<text x="349.7" y="133.8">CN4</text>
<text x="109.5" y="167.2">SW1</text>
<text x="170.1" y="162">U4</text>
<text x="201.8" y="162">U5</text>
<text x="233.6" y="162">U6</text>
<text x="291.5" y="165.5">CN7</text>
<text x="349.7" y="165.5">CN6</text>
<text x="109.5" y="170.4">DSWB06LHGET</text>
<text x="35.7" y="174.4">CN9</text>
</g>
<g font-size="3.2" fill="#00f">
<text x="35.2" y="21.2">1</text>
<text x="39.7" y="22.6">1</text>
<text x="50.4" y="22.6">2</text>
<text x="54.9" y="21.2">2</text>
<text x="102.3" y="21.2">1</text>
<text x="106.8" y="22.6">1</text>
<text x="117.4" y="22.6">2</text>
<text x="121.9" y="21.2">2</text>
<text x="35.2" y="24.7">3</text>
<text x="35.2" y="28.2">5</text>
<text x="39.7" y="26.1">3</text>
<text x="39.7" y="29.6">5</text>
<text x="50.4" y="26.1">4</text>
<text x="50.4" y="29.6">6</text>
<text x="54.9" y="24.7">4</text>
<text x="54.9" y="28.2">6</text>
<text x="102.3" y="24.7">3</text>
<text x="102.3" y="28.2">5</text>
<text x="106.8" y="26.1">3</text>
<text x="106.8" y="29.6">5</text>
<text x="117.4" y="26.1">4</text>
<text x="117.4" y="29.6">6</text>
<text x="121.9" y="24.7">4</text>
<text x="121.9" y="28.2">6</text>
<text x="262.3" y="26.1" transform="rotate(-90 262.3 26.1)">1</text>
<text x="269.4" y="26.1" transform="rotate(-90 269.4 26.1)">2</text>
<text x="276.4" y="26.1" transform="rotate(-90 276.4 26.1)">3</text>
<text x="35.2" y="31.8">7</text>
<text x="35.2" y="35.3">9</text>
<text x="39.7" y="33.2">7</text>
<text x="50.4" y="33.2">8</text>
<text x="54.9" y="31.8">8</text>
<text x="54.9" y="35.3">10</text>
<text x="102.3" y="31.8">7</text>
<text x="102.3" y="35.3">9</text>
<text x="106.8" y="33.2">7</text>
<text x="117.4" y="33.2">8</text>
<text x="121.9" y="31.8">8</text>
<text x="121.9" y="35.3">10</text>
<text x="260.9" y="30.6" transform="rotate(-90 260.9 30.6)">1</text>
<text x="268" y="30.6" transform="rotate(-90 268 30.6)">2</text>
<text x="275" y="30.6" transform="rotate(-90 275 30.6)">3</text>
<text x="33.2" y="38.8">11</text>
<text x="39.7" y="36.7">9</text>
<text x="39.7" y="40.2">11</text>
<text x="48.4" y="36.7">10</text>
<text x="48.4" y="40.2">12</text>
<text x="54.9" y="38.8">12</text>
<text x="100.2" y="38.8">11</text>
<text x="106.8" y="36.7">9</text>
<text x="106.8" y="40.2">11</text>
<text x="115.4" y="36.7">10</text>
<text x="115.4" y="40.2">12</text>
<text x="121.9" y="38.8">12</text>
<text x="287.5" y="37">1</text>
<text x="292" y="38.5">IN+</text>
<text x="302.3" y="38.5">OUT+</text>
<text x="314.9" y="37">3</text>
<text x="353.8" y="38.8">-</text>
<text x="356.7" y="40.6">1</text>
<text x="356.7" y="37">2</text>
<text x="33.2" y="42.3">13</text>
<text x="33.2" y="45.9">15</text>
<text x="39.7" y="43.7">13</text>
<text x="39.7" y="47.3">15</text>
<text x="48.4" y="43.7">14</text>
<text x="48.4" y="47.3">16</text>
<text x="54.9" y="42.3">14</text>
<text x="54.9" y="45.9">16</text>
<text x="100.2" y="42.3">13</text>
<text x="100.2" y="45.9">15</text>
<text x="106.8" y="43.7">13</text>
<text x="106.8" y="47.3">15</text>
<text x="115.4" y="43.7">14</text>
<text x="115.4" y="47.3">16</text>
<text x="121.9" y="42.3">14</text>
<text x="121.9" y="45.9">16</text>
<text x="287.5" y="42.3">2</text>
<text x="292" y="43.7">IN-</text>
<text x="303.5" y="43.7">OUT-</text>
<text x="314.2" y="42.3">4</text>
<text x="352.6" y="42.3">+</text>
<text x="33.2" y="49.4">17</text>
<text x="33.2" y="52.9">19</text>
<text x="39.7" y="50.8">17</text>
<text x="48.4" y="50.8">18</text>
<text x="54.9" y="49.4">18</text>
<text x="54.9" y="52.9">20</text>
<text x="100.2" y="49.4">17</text>
<text x="100.2" y="52.9">19</text>
<text x="106.8" y="50.8">17</text>
<text x="115.4" y="50.8">18</text>
<text x="121.9" y="49.4">18</text>
<text x="121.9" y="52.9">20</text>
<text x="264.4" y="51.3" transform="rotate(-90 264.4 51.3)">2</text>
<text x="268" y="51.3" transform="rotate(-90 268 51.3)">1</text>
<text x="33.2" y="56.4">21</text>
<text x="33.2" y="60">23</text>
<text x="39.7" y="54.3">19</text>
<text x="39.7" y="57.9">21</text>
<text x="48.4" y="54.3">20</text>
<text x="48.4" y="57.9">22</text>
<text x="54.9" y="56.4">22</text>
<text x="54.9" y="60">24</text>
<text x="100.2" y="56.4">21</text>
<text x="100.2" y="60">23</text>
<text x="106.8" y="54.3">19</text>
<text x="106.8" y="57.9">21</text>
<text x="115.4" y="54.3">20</text>
<text x="115.4" y="57.9">22</text>
<text x="121.9" y="56.4">22</text>
<text x="121.9" y="60">24</text>
<text x="266.2" y="54.3" transform="rotate(-90 266.2 54.3)">-</text>
<text x="269.7" y="55.4" transform="rotate(-90 269.7 55.4)">+</text>
<text x="33.2" y="63.5">25</text>
<text x="39.7" y="61.4">23</text>
<text x="39.7" y="64.9">25</text>
<text x="48.4" y="61.4">24</text>
<text x="48.4" y="64.9">26</text>
<text x="54.9" y="63.5">26</text>
<text x="100.2" y="63.5">25</text>
<text x="106.8" y="61.4">23</text>
<text x="106.8" y="64.9">25</text>
<text x="115.4" y="61.4">24</text>
<text x="115.4" y="64.9">26</text>
<text x="121.9" y="63.5">26</text>
<text x="33.2" y="67">27</text>
<text x="33.2" y="70.6">29</text>
<text x="39.7" y="68.4">27</text>
<text x="39.7" y="72">29</text>
<text x="48.4" y="68.4">28</text>
<text x="48.4" y="72">30</text>
<text x="54.9" y="67">28</text>
<text x="54.9" y="70.6">30</text>
<text x="100.2" y="67">27</text>
<text x="100.2" y="70.6">29</text>
<text x="106.8" y="68.4">27</text>
<text x="106.8" y="72">29</text>
<text x="115.4" y="68.4">28</text>
<text x="115.4" y="72">30</text>
<text x="121.9" y="67">28</text>
<text x="121.9" y="70.6">30</text>
<text x="33.2" y="74.1">31</text>
<text x="33.2" y="77.6">33</text>
<text x="39.7" y="75.5">31</text>
<text x="48.4" y="75.5">32</text>
<text x="54.9" y="74.1">32</text>
<text x="54.9" y="77.6">34</text>
<text x="100.2" y="74.1">31</text>
<text x="100.2" y="77.6">33</text>
<text x="106.8" y="75.5">31</text>
<text x="115.4" y="75.5">32</text>
<text x="121.9" y="74.1">32</text>
<text x="121.9" y="77.6">34</text>
<text x="39.7" y="79">33</text>
<text x="48.4" y="79">34</text>
<text x="106.8" y="79">33</text>
<text x="115.4" y="79">34</text>
<text x="36.8" y="118.2">10</text>
<text x="42.7" y="118.2">9</text>
<text x="100.3" y="118.2">10</text>
<text x="106.3" y="118.2">9</text>
<text x="36.8" y="121.7">8</text>
<text x="36.8" y="125.2">6</text>
<text x="42.7" y="125.2">5</text>
<text x="42.7" y="121.7">7</text>
<text x="100.3" y="121.7">8</text>
<text x="100.3" y="125.2">6</text>
<text x="106.3" y="125.2">5</text>
<text x="106.3" y="121.7">7</text>
<text x="167.4" y="123.5">1</text>
<text x="170.9" y="125.2">1</text>
<text x="199.1" y="123.5">1</text>
<text x="202.6" y="125.2">1</text>
<text x="230.9" y="121.7">1</text>
<text x="230.9" y="125.2">2</text>
<text x="234.4" y="123.5">1</text>
<text x="36.8" y="128.8">4</text>
<text x="42.7" y="128.8">3</text>
<text x="100.3" y="128.8">4</text>
<text x="106.3" y="128.8">3</text>
<text x="167.4" y="127">2</text>
<text x="167.4" y="130.5">3</text>
<text x="170.9" y="128.8">2</text>
<text x="199.1" y="127">2</text>
<text x="199.1" y="130.5">3</text>
<text x="202.6" y="128.8">2</text>
<text x="230.9" y="128.8">3</text>
<text x="234.4" y="127">2</text>
<text x="234.4" y="130.5">3</text>
<text x="36.8" y="132.3">2</text>
<text x="42.7" y="132.3">1</text>
<text x="100.3" y="132.3">2</text>
<text x="106.3" y="132.3">1</text>
<text x="167.4" y="134.1">4</text>
<text x="170.9" y="132.3">3</text>
<text x="170.9" y="135.8">4</text>
<text x="199.1" y="134.1">4</text>
<text x="202.6" y="132.3">3</text>
<text x="202.6" y="135.8">4</text>
<text x="230.9" y="132.3">4</text>
<text x="234.4" y="134.1">4</text>
<text x="292.6" y="139.3">10</text>
<text x="292.6" y="142.9">8</text>
<text x="298.5" y="142.9">7</text>
<text x="298.5" y="139.3">9</text>
<text x="350.8" y="139.3">10</text>
<text x="350.8" y="142.9">8</text>
<text x="356.7" y="142.9">7</text>
<text x="356.7" y="139.3">9</text>
<text x="292.6" y="146.4">6</text>
<text x="292.6" y="149.9">4</text>
<text x="298.5" y="149.9">3</text>
<text x="298.5" y="146.4">5</text>
<text x="350.8" y="146.4">6</text>
<text x="350.8" y="149.9">4</text>
<text x="356.7" y="149.9">3</text>
<text x="356.7" y="146.4">5</text>
<text x="292.6" y="153.5">2</text>
<text x="298.5" y="153.5">1</text>
<text x="350.8" y="153.5">2</text>
<text x="356.7" y="153.5">1</text>
<text x="167.4" y="165.8">1</text>
<text x="170.9" y="167.6">1</text>
<text x="199.1" y="165.8">1</text>
<text x="202.6" y="167.6">1</text>
<text x="230.9" y="165.8">1</text>
<text x="234.4" y="167.6">1</text>
<text x="167.4" y="169.3">2</text>
<text x="167.4" y="172.9">3</text>
<text x="170.9" y="171.1">2</text>
<text x="199.1" y="169.3">2</text>
<text x="199.1" y="172.9">3</text>
<text x="202.6" y="171.1">2</text>
<text x="230.9" y="169.3">2</text>
<text x="230.9" y="172.9">3</text>
<text x="234.4" y="171.1">2</text>
<text x="292.6" y="171.1">1</text>
<text x="298.5" y="171.1">2</text>
<text x="350.8" y="171.1">1</text>
<text x="356.7" y="171.1">2</text>
<text x="36.8" y="179.9">10</text>
<text x="42.7" y="179.9">9</text>
<text x="104" y="174.6">7</text>
<text x="104" y="178.2">8</text>
<text x="120.2" y="174.6">1</text>
<text x="120.2" y="178.2">2</text>
<text x="167.4" y="176.4">4</text>
<text x="170.9" y="174.6">3</text>
<text x="170.9" y="178.2">4</text>
<text x="199.1" y="176.4">4</text>
<text x="202.6" y="174.6">3</text>
<text x="202.6" y="178.2">4</text>
<text x="230.9" y="176.4">4</text>
<text x="234.4" y="174.6">3</text>
<text x="234.4" y="178.2">4</text>
<text x="292.6" y="174.6">3</text>
<text x="292.6" y="178.2">5</text>
<text x="298.5" y="178.2">6</text>
<text x="298.5" y="174.6">4</text>
<text x="350.8" y="174.6">3</text>
<text x="350.8" y="178.2">5</text>
<text x="356.7" y="178.2">6</text>
<text x="356.7" y="174.6">4</text>
<text x="36.8" y="183.4">8</text>
<text x="42.7" y="183.4">7</text>
<text x="102" y="185.2">10</text>
<text x="104" y="181.7">9</text>
<text x="120.2" y="181.7">3</text>
<text x="120.2" y="185.2">4</text>
<text x="292.6" y="181.7">7</text>
<text x="292.6" y="185.2">9</text>
<text x="296.5" y="185.2">10</text>
<text x="298.5" y="181.7">8</text>
<text x="350.8" y="181.7">7</text>
<text x="350.8" y="185.2">9</text>
<text x="354.7" y="185.2">10</text>
<text x="356.7" y="181.7">8</text>
<text x="36.8" y="187">6</text>
<text x="36.8" y="190.5">4</text>
<text x="42.7" y="190.5">3</text>
<text x="42.7" y="187">5</text>
<text x="102" y="188.7">11</text>
<text x="120.2" y="188.7">5</text>
<text x="36.8" y="194">2</text>
<text x="42.7" y="194">1</text>
<text x="102" y="192.3">12</text>
<text x="120.2" y="192.3">6</text>
</g>
<g font-size="3.2" fill="#8d2323">
<text x="174.2" y="19.4">1</text>
<text x="174.2" y="22.9">2</text>
<text x="179.4" y="20.8">1</text>
<text x="194.4" y="20.8">36</text>
<text x="201.6" y="22.9">35</text>
<text x="201.6" y="19.4">36</text>
<text x="174.2" y="26.5">3</text>
<text x="174.2" y="30">4</text>
<text x="179.4" y="24.3">2</text>
<text x="179.4" y="27.9">3</text>
<text x="194.4" y="27.9">34</text>
<text x="194.4" y="24.3">35</text>
<text x="201.6" y="30">33</text>
<text x="201.6" y="26.5">34</text>
<text x="174.2" y="33.5">5</text>
<text x="179.4" y="31.4">4</text>
<text x="179.4" y="34.9">5</text>
<text x="194.4" y="34.9">32</text>
<text x="194.4" y="31.4">33</text>
<text x="201.6" y="33.5">32</text>
<text x="174.2" y="37">6</text>
<text x="174.2" y="40.6">7</text>
<text x="179.4" y="38.5">6</text>
<text x="179.4" y="42">7</text>
<text x="194.4" y="42">30</text>
<text x="194.4" y="38.5">31</text>
<text x="201.6" y="40.6">30</text>
<text x="201.6" y="37">31</text>
<text x="174.2" y="44.1">8</text>
<text x="174.2" y="47.6">9</text>
<text x="179.4" y="45.5">8</text>
<text x="194.4" y="45.5">29</text>
<text x="201.6" y="47.6">28</text>
<text x="201.6" y="44.1">29</text>
<text x="172.2" y="51.2">10</text>
<text x="179.4" y="49">9</text>
<text x="179.4" y="52.6">10</text>
<text x="194.4" y="52.6">27</text>
<text x="194.4" y="49">28</text>
<text x="201.6" y="51.2">27</text>
<text x="172.2" y="54.7">11</text>
<text x="172.2" y="58.2">12</text>
<text x="179.4" y="56.1">11</text>
<text x="179.4" y="59.6">12</text>
<text x="194.4" y="59.6">25</text>
<text x="194.4" y="56.1">26</text>
<text x="201.6" y="58.2">25</text>
<text x="201.6" y="54.7">26</text>
<text x="172.2" y="61.7">13</text>
<text x="172.2" y="65.3">14</text>
<text x="179.4" y="63.1">13</text>
<text x="194.4" y="63.1">24</text>
<text x="201.6" y="65.3">23</text>
<text x="201.6" y="61.7">24</text>
<text x="172.2" y="68.8">15</text>
<text x="179.4" y="66.7">14</text>
<text x="179.4" y="70.2">15</text>
<text x="194.4" y="70.2">22</text>
<text x="194.4" y="66.7">23</text>
<text x="201.6" y="68.8">22</text>
<text x="172.2" y="72.3">16</text>
<text x="172.2" y="75.8">17</text>
<text x="179.4" y="73.7">16</text>
<text x="179.4" y="77.3">17</text>
<text x="194.4" y="77.3">20</text>
<text x="194.4" y="73.7">21</text>
<text x="201.6" y="75.8">20</text>
<text x="201.6" y="72.3">21</text>
<text x="172.2" y="79.4">18</text>
<text x="179.4" y="80.8">18</text>
<text x="194.4" y="80.8">19</text>
<text x="201.6" y="79.4">19</text>
</g>
<g font-size="3.2">
<text x="273.6" y="80.8">1</text>
<text x="305.4" y="80.8">1</text>
<text x="340.6" y="80.8">1</text>
<text x="374.2" y="80.8">1</text>
<text x="273.6" y="84.3">2</text>
<text x="273.6" y="87.8">3</text>
<text x="305.4" y="84.3">2</text>
<text x="305.4" y="87.8">3</text>
<text x="340.6" y="84.3">2</text>
<text x="340.6" y="87.8">3</text>
<text x="374.2" y="84.3">2</text>
<text x="374.2" y="87.8">3</text>
<text x="273.6" y="91.4">4</text>
<text x="273.6" y="94.9">5</text>
<text x="305.4" y="91.4">4</text>
<text x="305.4" y="94.9">5</text>
<text x="340.6" y="91.4">4</text>
<text x="340.6" y="94.9">5</text>
<text x="374.2" y="91.4">4</text>
<text x="374.2" y="94.9">5</text>
<text x="273.6" y="98.4">6</text>
<text x="305.4" y="98.4">6</text>
<text x="340.6" y="98.4">6</text>
<text x="374.2" y="98.4">6</text>
</g>
</svg>
